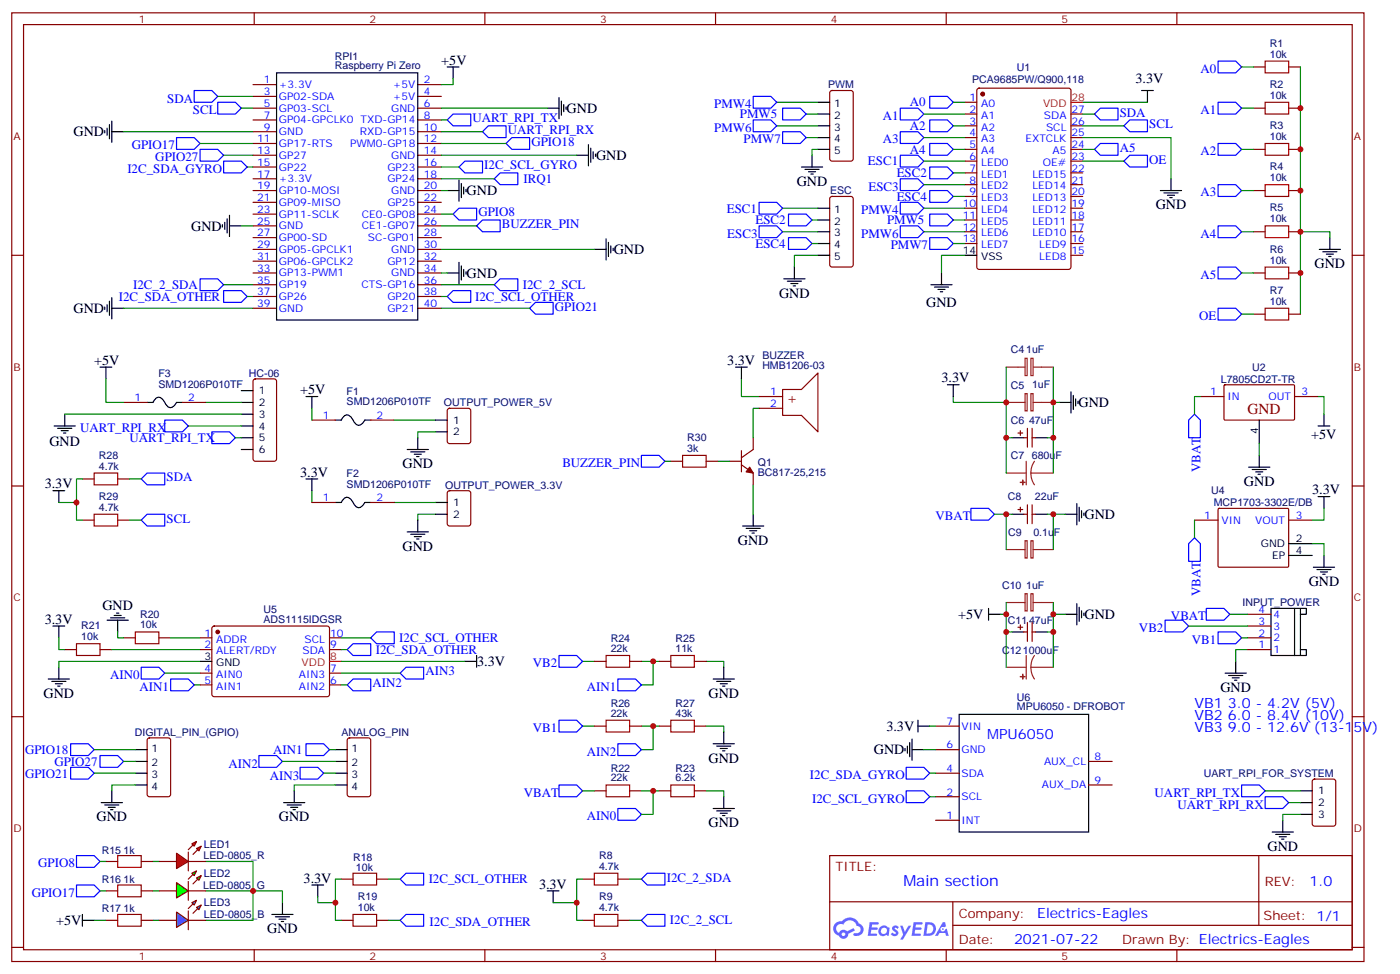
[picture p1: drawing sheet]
<svg xmlns="http://www.w3.org/2000/svg" width="420mm" height="292mm" viewBox="0 0 420 292" stroke-linecap="round" stroke-linejoin="round" font-family="sans-serif">
<g fill="none" stroke="#870000" stroke-width=".35">
<path d="M3.5 3.8h405.4v284.4h-405.4zM7.1 7.4h398.2v277.3h-398.2zM76.2 3.8v3.6M145.3 3.8v3.6M214.5 3.8v3.6M283.6 3.8v3.6M352.8 3.8v3.6M3.5 76.5h3.6M405.3 76.5h3.6M3.5 145.7h3.6M405.3 145.7h3.6M3.5 214.8h3.6"/>
<path d="M405.3 214.8h3.6M248.7 256.4h156.6v28.3h-156.6zM377.3 256.5v20.8M248.7 270.3h156.5M285.6 277.3h119.6M285.6 270.3v14.1M3.5 284h3.6M76.2 284.7v3.5M145.3 284.7v3.5M214.5 284.7v3.5M283.6 284.7v3.5M352.8 284.7v3.5"/>
<path d="M405.3 284h3.6"/>
</g>
<g fill="#5487ff">
<path d="M267.7 277.6a1.22 1.22 0 0 1 1.7 .3l-.4 .6a.47 .47 0 0 0-.3-.5 .47 .47 0 0 0-.5 .2l.1 .3a1.14 1.14 0 0 1 .8 1.7 1.14 1.14 0 0 1-1.9 0l-.2-.2 .5-.5 .7 .4a.29 .29 0 0 0 .3-.3 .29 .29 0 0 0-.2-.3 1.04 1.04 0 0 1-.6-1.7z"/>
<path d="M260.7 276.4h2.4l.3 .1-.2 .5-1.8 .1-.1 .9h1.5l.3 .3-.3 .4h-1.6l-.2 1.1h1.7l.2 .4-.2 .3h-2.6z"/>
<path d="M273.8 276.4h2.4l.3 .1-.1 .5-1.8 .1-.2 .9h1.6l.3 .3-.4 .4h-1.6l-.1 1.1h1.7l.2 .4-.2 .3h-2.6z"/>
<path d="M282.6 276.4h.7l.3 1.2-.6 .3a.69 .69 0 0 0-1 .3 .69 .69 0 0 0 .4 1 .69 .69 0 0 0 .9-.6l.5-.3 .6 2.2h-.8l-.2-.9h-1.8l-.5 .9h-.8z"/>
<path d="M269.8 277.4h.8l.6 1.9 1.1-1.9h.9l-2.6 4.2h-.8l.9-1.5z"/>
<path d="M277.4 276.4l-.6 4.1h1.3a2.11 2.11 0 0 0 2.5-2.1 2.11 2.11 0 0 0-2.5-2zM278.1 277.1a1.43 1.43 0 0 1 1.6 1.6 1.43 1.43 0 0 1-2 1.1z"/>
<path d="M263.7 278a1.54 1.54 0 0 0-.1 2.1 1.54 1.54 0 0 0 2.2 .2l.6 .2 .3-2.3-.2-.2-.4-.1a1.49 1.49 0 0 0-2.4 .1zM264 279a.94 .94 0 0 1 1.8 0 .94 .94 0 0 1-1.8 0z"/>
<path d="M250.4 276.7a2.18 2.18 0 0 0 1.1 3.8 1.44 1.44 0 0 0 1.6 .9 1.44 1.44 0 0 0 1.2-1.5l2-1-.5-.7-1.9 .9a1.47 1.47 0 0 0-2.4 .5 1.39 1.39 0 0 1-.7-2 1.39 1.39 0 0 1 2-.5 2.12 2.12 0 0 1 2.2-1.3 2.12 2.12 0 0 1 1.9 1.7 1.14 1.14 0 0 1 1.1 1.4 1.14 1.14 0 0 1-1.7 .8 .43 .43 0 0 0-.5 .3 .43 .43 0 0 0 .4 .5 1.98 1.98 0 0 0 2.5-1.2 1.98 1.98 0 0 0-1.2-2.5 3.1 3.1 0 0 0-5.3-.7l-.9 .1zM252.3 280a.55 .55 0 0 1 1.1 0 .55 .55 0 0 1-1.1 0z"/>
<circle cx="282.6" cy="278.5" r=".26"/>
</g>
<g fill="none" stroke="#000" stroke-width=".35">
<path d="M134.1 20.1h3.5M135.8 20.1v3.5M164 32.4h3.6M167.6 29.2v6.4M168.3 30.3v4.2M169 31.4v2.1M169.7 32.1v.7M245.2 30.7h3.5M245.2 34.2h3.5M245.2 37.7h3.5M342.2 27.1h3.5M344 27.1v3.6"/>
<path d="M240.2 50.1h6.4M241.3 50.8h4.2M242.4 51.5h2.1M243.1 52.2h.7M243.4 46.5v3.6M245.2 41.2h3.5M245.2 44.8h3.5M347.8 57.1h6.4M348.9 57.8h4.2M350 58.5h2.1M350.7 59.2h.7M351 53.6v3.5"/>
<path d="M245.2 76.5h3.5M245.2 62.4h3.5M245.2 65.9h3.5M245.2 69.5h3.5M245.2 73h3.5M289.3 76.5h3.5M395.5 74.8h6.3M396.5 75.5h4.3M397.6 76.2h2.1M398.3 76.9h.7M398.6 71.2v3.6M234.9 83.6h6.4"/>
<path d="M236 84.3h4.2M237.1 85h2.1M237.8 85.7h.7M238.1 80v3.6M279 85.3h6.4M280.1 86h4.2M281.2 86.7h2.1M281.9 87.5h.7M282.2 81.8v3.5M377.5 125.9v7.1M377.5 136.5v3.5M395.1 127.7h3.5"/>
<path d="M396.9 124.1v3.6M374.3 140h6.3M375.4 140.7h4.2M376.4 141.4h2.1M377.1 142.1h.7M389.8 237h3.5M381.4 249.4h6.3M382.4 250.1h4.2M383.5 250.8h2.1M384.2 251.5h.7M384.5 245.9v3.5M389.8 244.1h3.5"/>
<path d="M389.8 240.6h3.5M164 267h3.6M165.8 267v3.5"/>
</g>
<circle cx="294.6" cy="28.2" r=".53" fill="#870000" stroke="#870000" stroke-width=".35"/>
<g fill="none" stroke="#870000" stroke-width=".35">
<path d="M248.9 27.3l.5-.2h5.7l.6 .5 .1 20-.5 .6-5.9 .1-.6-.5-.1-20zM289.3 30.7h3.5M289.3 34.2h3.5M289.3 37.7h3.5M293 26.6l.5-.2h26.8l.7 .5v53.1l-.4 .7-27.1 .1-.6-.5-.1-53.2zM321 34.2h3.6M321 37.7h3.6M375.7 20.1h3.5M375.7 32.4h3.5M386.3 20.1h3.5M386.3 32.4h3.5M248.9 59.1l.5-.2h5.7l.6 .4 .1 20-.5 .7h-5.9l-.6-.4-.1-20z"/>
<path d="M289.3 41.2h3.5M289.3 44.8h3.5M289.3 48.3h3.5M289.3 51.8h3.5M289.3 55.4h3.5M289.3 58.9h3.5M321 41.2h3.6M321 44.8h3.6M321 48.3h3.6M321 51.8h3.6M321 55.4h3.6M321 58.9h3.6"/>
<path d="M375.7 44.8h3.5M375.7 57.1h3.5M386.3 44.8h3.5M386.3 57.1h3.5M289.3 62.4h3.5M289.3 65.9h3.5M289.3 69.5h3.5M289.3 73h3.5M321 62.4h3.6M321 65.9h3.6M321 69.5h3.6M321 73h3.6"/>
<path d="M321 76.5h3.6M375.7 69.5h3.5M386.3 69.5h3.5M375.7 81.8h3.5M375.7 94.2h3.5M386.3 81.8h3.5M386.3 94.2h3.5M359.8 118.9h7.1M366.9 115.5l.3-.2 20.7 .1 .2 .3-.1 10-.3 .2h-20.6l-.2-.3zM388.1 118.9h7M393.6 233.7l.5-.2h5.6l.6 .4 .1 13-.5 .7h-5.8l-.7-.4-.1-13zM174.6 263.5h3.6"/>
<path d="M174.6 275.8h3.6M185.2 263.5h3.5M185.2 275.8h3.5"/>
</g>
<path d="M321 30.7h3.6" fill="none" stroke="#f00" stroke-width=".35"/>
<g fill="none" stroke="#008700" stroke-width=".35">
<path d="M232.8 30.7h12.4M232.8 37.7h12.4M241.7 34.2h3.5M276.9 34.2h12.4M285.8 30.7h3.5M285.8 37.7h3.5M324.6 30.7h19.4M324.6 34.2h3.5M324.6 37.7h12.3M372.2 32.4h3.5M372.2 20.1h3.5M389.8 20.1v49.4"/>
<path d="M241.7 41.2h3.5M245.2 44.8h-1.8v1.7M276.9 48.3h12.4M276.9 55.4h12.4M276.9 41.2h12.4M285.8 51.8h3.5M285.8 58.9h3.5M285.8 44.8h3.5M324.6 41.2h26.4v12.4M324.6 48.3h12.3M324.6 44.8h3.5M372.2 57.1h3.5"/>
<path d="M372.2 44.8h3.5M234.6 62.4h10.6M234.6 69.5h10.6M243.4 65.9h1.8M243.4 73h1.8M245.2 76.5h-7.1v3.5M276.9 62.4h12.4M276.9 69.5h12.4M285.8 65.9h3.5M285.8 73h3.5M289.3 76.5h-7.1v5.3M372.2 69.5h3.5"/>
<path d="M389.8 69.5v24.7M389.8 69.5h8.8v1.7M372.2 81.8h3.5M372.2 94.2h3.5M395.1 118.9h1.8v5.2M377.5 133v3.5M379.2 237h10.6M386.3 240.6h3.5M389.8 244.1h-5.3v1.8M165.8 270.5h7.1M174.6 263.5h-1.7v12.3h1.7M188.7 275.8h3.6"/>
<path d="M188.7 263.5h3.6"/>
</g>
<g fill="none" stroke="#00f" stroke-width=".35">
<path d="M365.1 18.3h5.3l1.8 1.8-1.8 1.7h-5.3zM58.2 27.1h5.3l1.8 1.8-1.8 1.8h-5.3zM65.3 30.7h5.3l1.7 1.7-1.7 1.8h-5.3zM134.1 35.9l1.7-1.7h5.3v3.5h-5.3zM144.6 39.5l1.8-1.8h5.3v3.5h-5.3zM225.8 35.9h5.3l1.7 1.8-1.7 1.8h-5.3zM225.8 28.9h5.3l1.7 1.8-1.7 1.7h-5.3zM234.6 39.5h5.3l1.8 1.7-1.8 1.8h-5.3zM234.6 32.4h5.3l1.8 1.8-1.8 1.7h-5.3zM269.9 39.5h5.3l1.7 1.7-1.7 1.8h-5.3zM269.9 32.4h5.3l1.7 1.8-1.7 1.7h-5.3zM278.7 35.9h5.3l1.8 1.8-1.8 1.8h-5.3z"/>
<path d="M278.7 28.9h5.3l1.8 1.8-1.8 1.7h-5.3zM329.8 32.4h5.3v3.5h-5.3l-1.7-1.7zM336.9 37.7l1.8-1.8h5.3v3.6h-5.3zM365.1 30.7h5.3l1.8 1.7-1.8 1.8h-5.3zM148.2 53.6l1.7-1.8h5.3v3.6h-5.3zM269.9 46.5h5.3l1.7 1.8-1.7 1.8h-5.3zM269.9 53.6h5.3l1.7 1.8-1.7 1.7h-5.3zM278.7 50.1h5.3l1.8 1.7-1.8 1.8h-5.3zM278.7 57.1h5.3l1.8 1.8-1.8 1.7h-5.3zM278.7 43h5.3l1.8 1.8-1.8 1.7h-5.3zM328.1 44.8l1.7-1.8h5.3v3.5h-5.3zM338.7 46.5h5.3v3.6h-5.3l-1.8-1.8z"/>
<path d="M365.1 43h5.3l1.8 1.8-1.8 1.7h-5.3zM365.1 55.4h5.3l1.8 1.7-1.8 1.8h-5.3zM227.5 60.6h5.3l1.8 1.8-1.8 1.8h-5.3zM227.5 67.7h5.3l1.8 1.8-1.8 1.7h-5.3zM236.4 64.2h5.3l1.7 1.7-1.7 1.8h-5.3zM236.4 71.2h5.3l1.7 1.8-1.7 1.8h-5.3zM269.9 60.6h5.3l1.7 1.8-1.7 1.8h-5.3zM269.9 67.7h5.3l1.7 1.8-1.7 1.7h-5.3zM278.7 64.2h5.3l1.8 1.7-1.8 1.8h-5.3zM278.7 71.2h5.3l1.8 1.8-1.8 1.8h-5.3zM365.1 67.7h5.3l1.8 1.8-1.8 1.7h-5.3zM60 83.6h5.3l1.7 1.7-1.7 1.8h-5.3z"/>
<path d="M149.9 83.6h5.3v3.5h-5.3l-1.7-1.8zM365.1 80h5.3l1.8 1.8-1.8 1.8h-5.3zM365.1 92.4h5.3l1.8 1.8-1.8 1.7h-5.3zM372.2 235.3h5.3l1.7 1.7-1.7 1.8h-5.3zM379.2 238.8h5.3l1.8 1.8-1.8 1.7h-5.3zM192.3 275.8l1.7-1.7h5.3v3.5h-5.3zM192.3 263.5l1.7-1.8h5.3v3.6h-5.3z"/>
</g>
<path d="M379.2 18.3h7.1v3.5h-7.1zM379.2 30.7h7.1v3.5h-7.1zM379.2 43h7.1v3.5h-7.1zM379.2 55.4h7.1v3.5h-7.1zM379.2 67.7h7.1v3.5h-7.1zM379.2 80h7.1v3.6h-7.1zM379.2 92.4h7.1v3.5h-7.1zM178.2 261.7h7v3.6h-7zM178.2 274.1h7v3.5h-7z" fill="none" stroke="#a10000" stroke-width=".35"/>
<g fill="#f00" stroke="#870000" stroke-width=".35">
<path d="M52.9 255.7l3.5 2.5-3.5 2.1z"/>
<path d="M56.4 255.4v5.6z"/>
</g>
<g fill="#870000" stroke="#870000" stroke-width=".35">
<path d="M56.4 254.7l1.5-1.4z"/>
<path d="M57.9 256.1l1.4-1.4z"/>
</g>
<g fill="#f00" stroke="#870000" stroke-width=".35">
<path d="M57.5 252.9l1.4-.7-.7 1.4z"/>
<path d="M58.9 254.3l1.4-.7-.7 1.4z"/>
</g>
<path d="M47.6 258.2h5.3M56.4 258.2h5.3M47.6 267h5.3M56.4 267h5.3" fill="none" stroke="#870000" stroke-width=".35"/>
<g fill="#0f0" stroke="#870000" stroke-width=".35">
<path d="M58.9 263.1l1.4-.7-.7 1.4z"/>
<path d="M57.5 261.7l1.4-.7-.7 1.4z"/>
</g>
<g fill="#870000" stroke="#870000" stroke-width=".35">
<path d="M57.9 264.9l1.4-1.4z"/>
<path d="M56.4 263.5l1.5-1.4z"/>
</g>
<path d="M56.4 264.2v5.6z" fill="#f00" stroke="#870000" stroke-width=".35"/>
<path d="M52.9 264.5l3.5 2.5-3.5 2.1z" fill="#0f0" stroke="#870000" stroke-width=".35"/>
<path d="M52.9 273.4l3.5 2.4-3.5 2.2z" fill="#09f" stroke="#870000" stroke-width=".35"/>
<path d="M56.4 273v5.7z" fill="#f00" stroke="#870000" stroke-width=".35"/>
<g fill="#870000" stroke="#870000" stroke-width=".35">
<path d="M56.4 272.3l1.5-1.4z"/>
<path d="M57.9 273.7l1.4-1.4z"/>
</g>
<g fill="#09f" stroke="#870000" stroke-width=".35">
<path d="M57.5 270.5l1.4-.7-.7 1.5z"/>
<path d="M58.9 272l1.4-.7-.7 1.4z"/>
</g>
<g fill="none" stroke="#870000" stroke-width=".35">
<path d="M75.8 25.4h7.1M75.8 28.9h7.1M75.8 32.4h7.1M75.8 35.9h7.1M75.8 39.5h7.1M125.2 25.4h7.1M125.2 28.9h7.1M125.2 32.4h7.1M125.2 35.9h7.1M125.2 39.5h7.1M75.8 43h7.1M75.8 46.5h7.1"/>
<path d="M75.8 50.1h7.1M75.8 53.6h7.1M75.8 57.1h7.1M125.2 43h7.1M125.2 46.5h7.1M125.2 50.1h7.1M125.2 53.6h7.1M125.2 57.1h7.1M75.8 60.6h7.1M75.8 64.2h7.1M75.8 67.7h7.1M75.8 71.2h7.1"/>
<path d="M75.8 74.8h7.1M75.8 78.3h7.1M125.2 60.6h7.1M125.2 64.2h7.1M125.2 67.7h7.1M125.2 71.2h7.1M125.2 74.8h7.1M125.2 78.3h7.1M75.8 81.8h7.1M75.8 85.3h7.1M75.8 88.9h7.1M75.8 92.4h7.1"/>
<path d="M125.2 81.8h7.1M125.2 85.3h7.1M125.2 88.9h7.1M125.2 92.4h7.1M76.1 113.8l.5-.2h5.6l.6 .4 .1 23.5-.5 .7-5.8 .1-.7-.5-.1-23.5zM227.5 118.9h7.1M234.6 116.7h5.6l5-4.9v17.6l-5-4.9h-5.6zM37 120.6h7.1M54.7 120.6h7M93.5 125.9h7M111.1 125.9h7.1M134.3 122.6l.5-.2h5.6l.7 .4v9.5l-.5 .6-5.8 .1-.7-.5v-9.4z"/>
<path d="M201.1 138.3h3.5M211.7 138.3h3.5M218.7 138.3h3.5M222.2 139.3l3.6 2.5v3.5M222.2 135.1v6.3M225.8 131.2v3.5l-3.6 2.5M227.5 122.4h7.1M305.2 129.8h1.4M305.9 129.1v1.4M306.9 131.2h1.1M308 128.4v5.6M309.4 128.4v5.6"/>
<path d="M309.4 131.2h1M24.7 155.9h3.5M24.7 143.5h3.5M35.3 155.9h3.5M35.3 143.5h3.5M93.5 150.6h7M111.1 150.6h7.1M134.3 147.3l.5-.2h5.6l.7 .4v9.5l-.5 .6-5.8 .1-.7-.5v-9.4zM305.2 152.7h1.4M305.9 152v1.4M306.9 154.1h1.1M308 151.3v5.7"/>
<path d="M309.4 151.3v5.7M309.4 154.1h1M358.1 155.9h7M365.2 152.5l.3-.1h20.6l.2 .3-.1 17.1-.3 .2-20.6-.1-.2-.2zM386.3 155.9h7M19.4 194.7h3.5M30 194.7h3.5M37 191.2h3.6M47.6 191.2h3.6M60 194.7h3.5M60 191.2h3.5M63.7 187.8l.5-.2 34.1 .1 .5 .6-.1 20.1-.6 .4-34.2-.1-.4-.6v-19.8z"/>
<path d="M98.8 194.7h3.5M98.8 191.2h3.5M178.2 198.2h3.5M188.7 198.2h3.6M197.6 198.2h3.5M208.1 198.2h3.6M305.2 188h1.4M305.9 187.3v1.4M306.9 189.4h1.1M308 186.6v5.6M309.4 186.6v5.6M309.4 189.4h1"/>
<path d="M373.9 194.7h7.1M373.9 191.2h7.1M373.9 187.6h7.1M373.9 184.1h7.1M60 201.8h3.5M60 205.3h3.5M98.8 201.8h3.5M98.8 205.3h3.5M178.2 217.6h3.5M188.7 217.6h3.6M197.6 217.6h3.5M208.1 217.6h3.6"/>
<path d="M280.5 217.6h7M44.3 221.4l.5-.2h5.6l.7 .4 .1 16.5-.5 .6-5.9 .1-.6-.5-.1-16.4zM104.3 221.4l.5-.2h5.6l.7 .4v16.5l-.4 .6-5.9 .1-.7-.5v-16.4zM178.2 237h3.5M188.7 237h3.6M197.6 237h3.5M208.1 237h3.6M280.5 224.7h7M280.5 231.7h7M280.5 238.8h7M326.3 228.2h7.1M326.3 235.3h7.1"/>
<path d="M31.7 258.2h3.6M42.3 258.2h3.6M280.5 245.9h7M31.7 275.8h3.6M31.7 267h3.6M42.3 275.8h3.6M42.3 267h3.6M47.6 275.8h5.3M56.4 275.8h5.3M102.3 275.8h3.5M102.3 263.5h3.5M112.9 275.8h3.5"/>
<path d="M112.9 263.5h3.5"/>
</g>
<g fill="none" stroke="#008700" stroke-width=".35">
<path d="M37 39.5h38.8M65.3 28.9h10.5M72.3 32.4h3.5M132.3 32.4h31.7M132.3 35.9h1.8M132.3 39.5h12.3M135.8 23.6v1.8h-3.5M60 43h15.8M67 46.5h8.8M74.1 50.1h1.7M132.3 46.5h40.6M132.3 57.1h1.8"/>
<path d="M132.3 53.6h15.9M132.3 43h19.4M132.3 50.1h5.3M72.3 67.7h3.5M132.3 64.2h3.5M132.3 67.7h10.6M132.3 74.8h45.9M37 92.4h38.8M67 85.3h8.8M74.1 88.9h1.7M132.3 81.8h1.8M132.3 92.4h26.4"/>
<path d="M132.3 88.9h1.8M132.3 85.3h15.9M31.7 113.6v7h5.3M222.2 113.6v5.3h5.3M285.8 118.9v1.7h15.8M301.6 110v21.2h1.8M315.7 110v10.6M359.8 118.9h-1.7v5.2M19.4 124.1h52.9M56.4 127.7h15.9M61.7 120.6h10.6M70.6 131.2h1.7"/>
<path d="M93.5 122.4v3.5M118.2 125.9h12.3M130.5 129.4h-5.3v1.8M199.3 138.3h1.8M215.2 138.3h3.5M227.5 122.4h-1.7v8.8M301.6 131.2v10.6M315.7 120.6v10.6h-1.7M315.7 120.6h1.8M315.7 131.2v10.6M17.6 150.6h5.3M24.7 143.5h-1.8v12.4h1.8"/>
<path d="M38.8 143.5h3.5M38.8 155.9h3.5M93.5 147.1v3.5M118.2 150.6h12.3M130.5 154.1h-5.3v1.8M225.8 145.3v8.8M298.1 154.1h5.3M301.6 154.1v10.6M314 154.1h5.3M315.7 154.1v10.6M358.1 155.9v5.3M396.9 152.4v3.5h-3.6"/>
<path d="M393.3 162.9h3.6v3.6M17.6 191.2v3.5h1.8M33.5 194.7h26.5M35.3 189.4v1.8h1.7M51.2 191.2h8.8M60 198.2h-42.4v1.8M102.3 191.2h8.8M102.3 194.7h1.8M102.3 198.2h37M174.6 198.2h3.6M192.3 198.2h5.3M195.8 198.2v7.1h-3.5"/>
<path d="M211.7 198.2h5.3v1.8M299.9 184.1h1.7M301.6 180.6v8.8h1.8M301.6 189.4v10.6M315.7 180.6v8.8h-1.7M315.7 184.1h3.6M315.7 189.4v10.6M356.3 187.6h17.6M368.7 184.1h5.2M372.2 191.2h1.7M373.9 194.7h-3.5v3.5M49.4 201.8h10.6"/>
<path d="M58.2 205.3h1.8M102.3 201.8h17.6M102.3 205.3h1.8M174.6 217.6h3.6M192.3 217.6h5.3M195.8 217.6v7.1h-3.5M211.7 217.6h5.3v1.8M278.7 217.6h1.8M28.2 224.7h12.4M28.2 231.7h12.4M37 228.2h3.6M40.6 235.3h-7.1v1.7"/>
<path d="M84.7 228.2h15.8M97 231.7h3.5M98.8 224.7h1.7M100.5 235.3h-12.3v1.7M174.6 237h3.6M192.3 237h5.3M195.8 237v7.1h-3.5M211.7 237h5.3v1.8M276.9 224.7h3.6M278.7 231.7h1.8M278.7 238.8h1.8M30 258.2h1.7"/>
<path d="M45.9 258.2h1.7M61.7 258.2h14.1v8.8h-14.1M28.2 275.8h3.5M30 267h1.7M45.9 275.8h1.7M45.9 267h1.7M84.7 270.5v-3.5h-8.9v8.8h-14.1M95.2 268.8v1.7h5.3M102.3 263.5h-1.8v12.3h1.8M116.4 275.8h3.5M116.4 263.5h3.5"/>
</g>
<g fill="none" stroke="#000" stroke-width=".35">
<path d="M31.4 39.1v.7M32.1 38.4v2.1M32.8 37.4v4.2M33.5 36.3v6.4M33.5 39.5h3.5M82.9 21.8h42.3v74.1h-42.3zM134.1 57.1h3.5M137.6 53.9v6.4M138.3 55v4.2M139 56.1v2.1M139.7 56.8v.7M172.9 46.5h3.5"/>
<path d="M176.4 43.4v6.3M177.1 44.4v4.2M177.8 45.5v2.1M178.5 46.2v.7M66.7 67.3v.8M67.4 66.6v2.2M68.1 65.6v4.2M68.8 67.7h3.5M68.8 64.5v6.4M137.6 78.6v6.4M138.3 79.7v4.2M178.2 74.8h3.5"/>
<path d="M181.7 71.6v6.3M182.4 72.6v4.3M183.1 73.7v2.1M183.8 74.4v.7M31.4 92v.7M32.1 91.3v2.2M32.8 90.3v4.2M33.5 89.2v6.4M33.5 92.4h3.5M134.1 81.8h3.5M139 80.8v2.1M139.7 81.5v.7"/>
<path d="M30 110h3.5M31.7 110v3.6M72.3 117.1h3.5M91.7 118.9h3.5M93.5 118.9v3.5M220.5 110h3.5M222.2 110v3.6M284 115.3h3.5M285.8 115.3v3.6M321 117.4v6.4M321.7 118.5v4.2M322.4 119.6v2.1"/>
<path d="M16.2 127.7h6.4M17.3 128.4h4.2M18.3 129.1h2.2M19 129.8h.8M19.4 124.1v3.6M44.1 120.6h1.8l.5-.9a1.66 1.66 0 0 1 1.7-.5 1.66 1.66 0 0 1 1.2 1.3 2.13 2.13 0 0 0 2.3 1.6l1.3-1.5h1.8M72.3 120.6h3.5M72.3 124.1h3.5M72.3 127.7h3.5M72.3 131.2h3.5M72.3 134.7h3.5M100.5 125.9h1.8l.6-.9a1.66 1.66 0 0 1 1.7-.5 1.66 1.66 0 0 1 1.2 1.3 2.13 2.13 0 0 0 2.2 1.6l1.4-1.5h1.7"/>
<path d="M122.1 134.7h6.3M123.1 135.4h4.3M124.2 136.1h2.1M124.9 136.8h.7M125.2 131.2v3.5M130.5 125.9h3.6M130.5 129.4h3.6M303.4 131.2h3.5M310.4 131.2h3.6M317.5 120.6h3.5M323.1 120.3v.7M15.9 147.1h3.5"/>
<path d="M17.6 147.1v3.5M91.7 143.5h3.5M93.5 143.5v3.6M100.5 150.6h1.8l.6-.9a1.66 1.66 0 0 1 1.7-.5 1.66 1.66 0 0 1 1.2 1.3 2.13 2.13 0 0 0 2.2 1.6l1.4-1.5h1.7M122.1 159.4h6.3M125.2 155.9v3.5M130.5 150.6h3.6M130.5 154.1h3.6M222.6 157.7h6.4M223.7 158.4h4.2M224.7 159.1h2.1M225.4 159.8h.7"/>
<path d="M225.8 154.1v3.6M303.4 154.1h3.5M310.4 154.1h3.6M319.3 154.1h3.5M322.8 151v6.3M323.5 152v4.2M324.2 153.1v2.1M324.9 153.8v.7M395.1 148.8h3.5M396.9 148.8v3.6M123.1 160.1h4.3M124.2 160.8h2.1"/>
<path d="M124.9 161.5h.7M386.3 162.9h7M386.3 166.5h7M393.7 170h6.3M394.8 170.7h4.2M395.8 171.4h2.1M396.5 172.1h.7M396.9 166.5v3.5M15.9 187.6h3.5M17.6 187.6v3.6M17.6 200v3.5M32.1 185.9h6.4"/>
<path d="M33.2 185.2h4.2M34.2 184.5h2.1M34.9 183.8h.7M35.3 185.9v3.5M60 198.2h3.5M139.3 198.2h3.6M142.9 196.5v3.5M217 200v3.5M296.3 184.1h3.6M296.3 182.4v3.5M303.4 189.4h3.5M310.4 189.4h3.6"/>
<path d="M319.3 184.1h3.5M322.8 180.9v6.4M323.5 182v4.2M324.2 183.1v2.1M324.9 183.8v.7M370.4 198.2v3.6M381 182.4h7.1v14.1h-7.1zM388.1 182.4h1.7v14.1h-1.7M389.8 182.4h1.8v1.7h-1.8M389.8 194.7h1.8v1.8h-1.8M14.5 203.5h6.3M15.5 204.2h4.3"/>
<path d="M16.6 204.9h2.1M17.3 205.6h.7M213.8 203.5h6.3M214.8 204.2h4.3M215.9 204.9h2.1M216.6 205.6h.7M217 219.4v3.5M275.2 217.6h3.5M275.2 215.9v3.5M287.5 214.1h38.8v35.3h-38.8zM367.2 201.8h6.4M368.3 202.5h4.2"/>
<path d="M369.4 203.2h2.1M370.1 203.9h.7M33.5 237v3.6M40.6 224.7h3.5M40.6 228.2h3.5M40.6 231.7h3.5M40.6 235.3h3.5M88.2 237v3.6M100.5 224.7h3.6M100.5 228.2h3.6M100.5 231.7h3.6M100.5 235.3h3.6"/>
<path d="M213.8 222.9h6.3M214.8 223.6h4.3M215.9 224.3h2.1M216.6 225h.7M217 238.8v3.5M271.3 224.3v.7M272 223.6v2.1M272.7 222.6v4.2M273.4 224.7h3.5M273.4 221.5v6.4M30.3 240.6h6.4M31.4 241.3h4.2"/>
<path d="M32.5 242h2.1M33.2 242.7h.7M85 240.6h6.4M86.1 241.3h4.2M87.1 242h2.2M87.8 242.7h.7M213.8 242.3h6.3M214.8 243h4.3M215.9 243.7h2.1M216.6 244.4h.7M24.7 275.8h3.5M24.7 274.1v3.5"/>
<path d="M81.5 274.1h6.3M82.5 274.8h4.3M83.6 275.5h2.1M84.3 276.2h.7M84.7 270.5v3.6M93.5 265.3h3.5M95.2 265.3v3.5"/>
</g>
<g fill="none" stroke="#00f" stroke-width=".35">
<path d="M52.9 41.2h5.3l1.8 1.8-1.8 1.8h-5.3zM60 44.8h5.3l1.7 1.7-1.7 1.8h-5.3zM67 48.3h5.3l1.8 1.8-1.8 1.7h-5.3zM137.6 50.1l1.7-1.8h5.3v3.5h-5.3zM151.7 43l1.8-1.8h5.2v3.6h-5.2zM135.8 64.2l1.8-1.8h5.3v3.5h-5.3zM142.9 67.7l1.7-1.8h5.3v3.6h-5.3zM67 87.1h5.3l1.8 1.8-1.8 1.7h-5.3zM134.1 88.9l1.7-1.8h5.3v3.5h-5.3zM158.7 92.4l1.8-1.8h5.3v3.6h-5.3zM49.4 125.9h5.3l1.7 1.8-1.7 1.7h-5.3zM63.5 129.4h5.3l1.8 1.8-1.8 1.8h-5.3z"/>
<path d="M192.3 136.5h5.3l1.7 1.8-1.7 1.7h-5.3zM358.1 124.1l1.7 1.8v5.3h-3.5v-5.3zM42.3 155.9l1.8-1.8h5.3v3.6h-5.3zM42.3 143.5l1.8-1.7h5.3v3.5h-5.3zM291 152.4h5.3l1.8 1.7-1.8 1.8h-5.3zM358.1 161.2l1.7 1.7v5.3h-3.5v-5.3zM42.3 200h5.3l1.8 1.8-1.8 1.7h-5.3zM105.8 192.9h5.3v3.6h-5.3l-1.7-1.8zM112.9 189.4h5.3v3.5h-5.3l-1.8-1.7zM167.6 196.5h5.3l1.7 1.7-1.7 1.8h-5.3zM349.2 185.9h5.3l1.8 1.7-1.8 1.8h-5.3zM361.6 182.4h5.3l1.8 1.7-1.8 1.8h-5.3z"/>
<path d="M365.1 189.4h5.3l1.8 1.8-1.8 1.7h-5.3zM51.2 203.5h5.2l1.8 1.8-1.8 1.7h-5.2zM104.1 205.3l1.7-1.8h5.3v3.5h-5.3zM119.9 201.8l1.8-1.8h5.3v3.5h-5.3zM167.6 215.9h5.3l1.7 1.7-1.7 1.8h-5.3zM185.2 203.5h5.3l1.8 1.8-1.8 1.7h-5.3zM21.2 230h5.3l1.7 1.7-1.7 1.8h-5.3zM21.2 222.9h5.3l1.7 1.8-1.7 1.7h-5.3zM30 226.4h5.3l1.7 1.8-1.7 1.8h-5.3zM77.6 226.4h5.3l1.8 1.8-1.8 1.8h-5.3zM90 230h5.2l1.8 1.7-1.8 1.8h-5.2zM91.7 222.9h5.3l1.8 1.8-1.8 1.7h-5.3z"/>
<path d="M167.6 235.3h5.3l1.7 1.7-1.7 1.8h-5.3zM185.2 222.9h5.3l1.8 1.8-1.8 1.7h-5.3zM271.6 230h5.3l1.8 1.7-1.8 1.8h-5.3zM271.6 237h5.3l1.8 1.8-1.8 1.8h-5.3zM22.9 256.4h5.3l1.8 1.8-1.8 1.8h-5.3zM185.2 242.3h5.3l1.8 1.8-1.8 1.8h-5.3zM22.9 265.3h5.3l1.8 1.7-1.8 1.8h-5.3zM119.9 263.5l1.8-1.8h5.3v3.6h-5.3zM119.9 275.8l1.8-1.7h5.3v3.5h-5.3z"/>
</g>
<g fill="none" stroke="#a10000" stroke-width=".35">
<path d="M204.6 136.5h7.1v3.5h-7.1zM28.2 141.8h7.1v3.5h-7.1zM28.2 154.1h7.1v3.6h-7.1zM22.9 192.9h7.1v3.6h-7.1zM40.6 189.4h7v3.5h-7zM181.7 196.5h7v3.5h-7zM201.1 196.5h7v3.5h-7zM181.7 215.9h7v3.5h-7zM201.1 215.9h7v3.5h-7zM181.7 235.3h7v3.5h-7zM201.1 235.3h7v3.5h-7zM35.3 256.4h7v3.6h-7z"/>
<path d="M35.3 265.3h7v3.5h-7zM35.3 274.1h7v3.5h-7zM105.8 261.7h7.1v3.6h-7.1zM105.8 274.1h7.1v3.5h-7.1z"/>
</g>
<g fill="#870000" stroke="#870000" stroke-width=".35">
<path d="M224.7 140l1.1 1.8-2.1-.4z"/>
<circle cx="65.3" cy="189.4" r=".53"/>
</g>
<path d="M98.8 198.2h3.5" fill="none" stroke="#f00" stroke-width=".35"/>
<g fill="none" stroke="#8c2424" stroke-width=".35">
<path d="M301.6 110h5.7M307.3 118h.6v5.2h-.6zM307.3 107.4h.6v5.2h-.6zM309 118h.7v5.2h-.7zM309 107.4h.7v5.2h-.7zM309.7 110h6M301.6 120.6h5.7M307.6 138.3v7M309.7 120.6h6M310.1 138.3l-.8 1.6-.3 1.9M301.6 141.8h6M309 141.8l.3 1.8 .8 1.7"/>
<path d="M309 141.8h6.7M301.6 164.7h5.7M307.3 162.1h.6v5.2h-.6zM307.3 177.9h.6v5.2h-.6zM309 162.1h.7v5.2h-.7zM309 177.9h.7v5.2h-.7zM309.7 164.7h6M301.6 180.6h5.7M301.6 200h6M307.6 196.5v7M309 200l.3 1.8 .8 1.7M309 200h6.7"/>
<path d="M309.7 180.6h6M310.1 196.5l-.8 1.6-.3 1.9"/>
</g>
<g fill="#8c2424" stroke="#8c2424" stroke-width=".35">
<path d="M306.6 202.1v1.4z"/>
<path d="M305.9 202.8h1.4z"/>
<path d="M306.6 143.9v1.4z"/>
<path d="M305.9 144.6h1.4z"/>
</g>
<g fill="#c00">
<circle cx="389.8" cy="32.4" r=".88"/>
<circle cx="389.8" cy="44.8" r=".88"/>
<circle cx="389.8" cy="69.5" r=".88"/>
<circle cx="389.8" cy="57.1" r=".88"/>
<circle cx="389.8" cy="81.8" r=".88"/>
<circle cx="172.9" cy="270.5" r=".88"/>
<circle cx="75.8" cy="267" r=".88"/>
<circle cx="100.5" cy="270.5" r=".88"/>
<circle cx="195.8" cy="237" r=".88"/>
<circle cx="22.9" cy="150.6" r=".88"/>
<circle cx="195.8" cy="198.2" r=".88"/>
<circle cx="195.8" cy="217.6" r=".88"/>
<circle cx="315.7" cy="154.1" r=".88"/>
<circle cx="301.6" cy="154.1" r=".88"/>
<circle cx="315.7" cy="184.1" r=".88"/>
<circle cx="301.6" cy="184.1" r=".88"/>
<circle cx="315.7" cy="189.4" r=".88"/>
<circle cx="301.6" cy="189.4" r=".88"/>
<circle cx="301.6" cy="120.6" r=".88"/>
<circle cx="315.7" cy="120.6" r=".88"/>
<circle cx="315.7" cy="131.2" r=".88"/>
<circle cx="301.6" cy="131.2" r=".88"/>
</g>
<text font-size="4.6" fill="#800" x="373.9" y="124.1">GND</text>
<text font-size="4.6" fill="#00f" x="270.8" y="265.5">Main section</text>
<g font-size="4.2">
<text x="132.3" y="19.4">+5V</text>
<text x="340.4" y="25">3.3V</text>
<text x="169.9" y="33.9">GND</text>
<text x="22" y="40.9">GND</text>
<text x="178.7" y="48">GND</text>
<text x="139.9" y="58.6">GND</text>
<text x="238.8" y="55.7">GND</text>
<text x="346.4" y="62.8">GND</text>
<text x="57.3" y="69.1">GND</text>
<text x="184" y="76.2">GND</text>
<text x="139.9" y="83.2">GND</text>
<text x="394.1" y="80.4">GND</text>
<text x="233.5" y="89.2">GND</text>
<text x="22" y="93.8">GND</text>
<text x="277.6" y="92">GND</text>
<text x="28.2" y="109.3">+5V</text>
<text x="218" y="109.3">3.3V</text>
<text x="90" y="118.1">+5V</text>
<text x="282.2" y="114.6">3.3V</text>
<text x="323.3" y="122.1">GND</text>
<text x="393.1" y="131.6">+5V</text>
<text x="14.8" y="133.8">GND</text>
<text x="90" y="142.8">3.3V</text>
<text x="120.6" y="140.4">GND</text>
<text x="13.4" y="146.4">3.3V</text>
<text x="372.9" y="145.7">GND</text>
<text x="393.3" y="148.1">3.3V</text>
<text x="325.1" y="155.6">GND</text>
<text x="120.6" y="165.1">GND</text>
<text x="221.2" y="163.3">GND</text>
<text x="392.3" y="175.6">GND</text>
<text x="30.7" y="182.7">GND</text>
<text x="287.3" y="185.6">+5V</text>
<text x="325.1" y="185.6">GND</text>
<text x="13.4" y="186.9">3.3V</text>
<text x="143.1" y="199.7">3.3V</text>
<text x="13.1" y="209.2">GND</text>
<text x="212.4" y="209.2">GND</text>
<text x="365.8" y="207.4">GND</text>
<text x="265.7" y="219">3.3V</text>
<text x="261.9" y="226.1">GND</text>
<text x="212.4" y="228.6">GND</text>
<text x="28.9" y="246.2">GND</text>
<text x="83.6" y="246.2">GND</text>
<text x="212.4" y="248">GND</text>
<text x="379.9" y="255">GND</text>
<text x="91" y="264.5">3.3V</text>
<text x="161.6" y="266.3">3.3V</text>
<text x="16.9" y="277.3">+5V</text>
<text x="80.1" y="279.7">GND</text>
</g>
<text font-size="4.2" fill="#800" x="235.7" y="120.9">+</text>
<g font-size="4.2" fill="#00f">
<text x="358.1" y="215.9">VB2 6.0 - 8.4V (10V)</text>
<text x="358.1" y="212.3">VB1 3.0 - 4.2V (5V)</text>
<text x="295.9" y="221.4">MPU6050</text>
<text x="358.1" y="219.4">VB3 9.0 - 12.6V (13-15V)</text>
<text x="392.5" y="265.7">1.0</text>
<text x="310.9" y="275.3">Electrics-Eagles</text>
<text x="304" y="283.1">2021-07-22</text>
</g>
<g font-size="3.9" fill="#00f">
<text x="359.9" y="21.8">A0</text>
<text x="50.1" y="30.7">SDA</text>
<text x="57.8" y="34.3">SCL</text>
<text x="214.1" y="32.4">PMW4</text>
<text x="221.8" y="35.5">PMW5</text>
<text x="264.6" y="35.9">A1</text>
<text x="272.7" y="31.9">A0</text>
<text x="335.7" y="34.9">SDA</text>
<text x="359.9" y="34.2">A1</text>
<text x="141.6" y="36.7">UART_RPI_TX</text>
<text x="152.2" y="40.2">UART_RPI_RX</text>
<text x="214.1" y="39.5">PMW6</text>
<text x="272.7" y="39">A2</text>
<text x="344.5" y="38.5">SCL</text>
<text x="39.5" y="44.8">GPIO17</text>
<text x="159.3" y="43.7">GPIO18</text>
<text x="222.9" y="43">PMW7</text>
<text x="264.6" y="43">A3</text>
<text x="272.7" y="46">A4</text>
<text x="335.7" y="45.5">A5</text>
<text x="359.9" y="46.5">A2</text>
<text x="38.2" y="51.8">I2C_SDA_GYRO</text>
<text x="46.6" y="48.3">GPIO27</text>
<text x="145.2" y="50.8">I2C_SCL_GYRO</text>
<text x="260.2" y="49.6">ESC1</text>
<text x="268.8" y="53.1">ESC2</text>
<text x="344.5" y="49.1">OE</text>
<text x="156.9" y="54.8">IRQ1</text>
<text x="260.3" y="57.1">ESC3</text>
<text x="359.9" y="58.9">A3</text>
<text x="143.4" y="64.9">GPIO8</text>
<text x="217.9" y="63.7">ESC1</text>
<text x="258.2" y="64.2">PMW4</text>
<text x="268.8" y="60.1">ESC4</text>
<text x="150.5" y="68.4">BUZZER_PIN</text>
<text x="218" y="71.2">ESC3</text>
<text x="226.5" y="67.2">ESC2</text>
<text x="258.2" y="71.2">PMW6</text>
<text x="265.9" y="67.2">PMW5</text>
<text x="359.9" y="71.2">A4</text>
<text x="226.5" y="74.3">ESC4</text>
<text x="267" y="74.8">PMW7</text>
<text x="359.9" y="83.6">A5</text>
<text x="39.9" y="86.6">I2C_2_SDA</text>
<text x="156.7" y="86.6">I2C_2_SCL</text>
<text x="35.6" y="90.1">I2C_SDA_OTHER</text>
<text x="142.4" y="90.1">I2C_SCL_OTHER</text>
<text x="166.3" y="93.1">GPIO21</text>
<text x="359.4" y="95.9">OE</text>
<text x="24" y="129.5">UART_RPI_RX</text>
<text x="38.8" y="132.5">UART_RPI_TX</text>
<text x="168.6" y="140">BUZZER_PIN</text>
<text x="359.8" y="141.6" transform="rotate(-90 359.8 141.6)">VBAT</text>
<text x="49.9" y="144.3">SDA</text>
<text x="280.5" y="155.9">VBAT</text>
<text x="49.9" y="156.6">SCL</text>
<text x="359.8" y="178.6" transform="rotate(-90 359.8 178.6)">VBAT</text>
<text x="351" y="185.9">VBAT</text>
<text x="341.4" y="189.4">VB2</text>
<text x="112.6" y="195.9">I2C_SDA_OTHER</text>
<text x="119.7" y="192.4">I2C_SCL_OTHER</text>
<text x="357.3" y="192.9">VB1</text>
<text x="33" y="203.5">AIN0</text>
<text x="127.5" y="202.5">AIN3</text>
<text x="159.7" y="200">VB2</text>
<text x="41.8" y="207">AIN1</text>
<text x="111.7" y="206">AIN2</text>
<text x="175.9" y="207">AIN1</text>
<text x="159.7" y="219.4">VB1</text>
<text x="7.5" y="226">GPIO18</text>
<text x="81.9" y="226">AIN1</text>
<text x="175.9" y="226.4">AIN2</text>
<text x="7.5" y="233">GPIO21</text>
<text x="16.3" y="229.5">GPIO27</text>
<text x="68.5" y="230.1">AIN2</text>
<text x="80.9" y="233.7">AIN3</text>
<text x="242.8" y="233.5">I2C_SDA_GYRO</text>
<text x="157" y="238.8">VBAT</text>
<text x="346.1" y="238.8">UART_RPI_TX</text>
<text x="175.9" y="245.9">AIN0</text>
<text x="243.4" y="240.6">I2C_SCL_GYRO</text>
<text x="353" y="242.3">UART_RPI_RX</text>
<text x="11.5" y="260">GPIO8</text>
<text x="9.5" y="268.8">GPIO17</text>
<text x="128.5" y="264.7">I2C_SCL_OTHER</text>
<text x="199.8" y="264.2">I2C_2_SDA</text>
<text x="128.8" y="277.6">I2C_SDA_OTHER</text>
<text x="200.8" y="277.1">I2C_2_SCL</text>
</g>
<g font-size="3.9" fill="#800">
<text x="250.5" y="261">TITLE:</text>
<text x="379.1" y="265.7">REV:</text>
<text x="287.4" y="275.2">Company:</text>
<text x="378.7" y="275.8">Sheet: 1/1</text>
<text x="287.4" y="282.9">Date:</text>
<text x="336.4" y="283">Drawn By: Electrics-Eagles</text>
</g>
<g font-size="3.2" fill="#800">
<text x="41.6" y="6.8">1</text>
<text x="110.8" y="6.8">2</text>
<text x="179.9" y="6.8">3</text>
<text x="249.1" y="6.8">4</text>
<text x="318.2" y="6.8">5</text>
<text x="4.1" y="41.9">A</text>
<text x="405.9" y="41.9">A</text>
<text x="4.1" y="111.1">B</text>
<text x="405.9" y="111.1">B</text>
<text x="4.1" y="180.2">C</text>
<text x="405.9" y="180.2">C</text>
<text x="4.1" y="249.4">D</text>
<text x="405.9" y="249.4">D</text>
<text x="41.6" y="287.7">1</text>
<text x="110.8" y="287.7">2</text>
<text x="179.9" y="287.7">3</text>
<text x="249.1" y="287.7">4</text>
<text x="318.2" y="287.7">5</text>
</g>
<g font-size="3.2" fill="#000080">
<text x="100.4" y="17.8">RPI1</text>
<text x="380.7" y="17.3">10k</text>
<text x="380.7" y="14">R1</text>
<text x="100.4" y="20.8">Raspberry Pi Zero</text>
<text x="304.8" y="21.2">U1</text>
<text x="248.2" y="26.5">PWM</text>
<text x="291.4" y="24.7">PCA9685PW/Q900,118</text>
<text x="380.7" y="29.6">10k</text>
<text x="380.7" y="26.3">R2</text>
<text x="380.7" y="41.9">10k</text>
<text x="380.7" y="38.7">R3</text>
<text x="380.7" y="51">R4</text>
<text x="248.8" y="58.2">ESC</text>
<text x="380.7" y="54.3">10k</text>
<text x="380.7" y="63.3">R5</text>
<text x="380.7" y="66.6">10k</text>
<text x="380.7" y="75.7">R6</text>
<text x="380.7" y="79">10k</text>
<text x="380.7" y="88">R7</text>
<text x="380.7" y="91.3">10k</text>
<text x="228.5" y="107.5">BUZZER</text>
<text x="303.1" y="105.9">C41uF</text>
<text x="47.5" y="113">F3</text>
<text x="74.6" y="112.9">HC-06</text>
<text x="228.5" y="110.7">HMB1206-03</text>
<text x="375.4" y="111.2">U2</text>
<text x="47.5" y="116.2">SMD1206P010TF</text>
<text x="103.9" y="118.3">F1</text>
<text x="303.1" y="116.5">C5</text>
<text x="309.4" y="116.4">1uF</text>
<text x="366" y="114.7">L7805CD2T-TR</text>
<text x="103.9" y="121.5">SMD1206P010TF</text>
<text x="133.1" y="121.7">OUTPUT_POWER_5V</text>
<text x="303" y="127">C6</text>
<text x="308.5" y="127">47uF</text>
<text x="29.6" y="137.5">R28</text>
<text x="206" y="135.4">3k</text>
<text x="206" y="132.3">R30</text>
<text x="303" y="137.6">C7</text>
<text x="309.3" y="137.6">680uF</text>
<text x="29.6" y="140.7">4.7k</text>
<text x="103.9" y="143">F2</text>
<text x="227.2" y="142.7">BC817-25,215</text>
<text x="227.2" y="139.6">Q1</text>
<text x="29.6" y="149.9">R29</text>
<text x="103.9" y="146.2">SMD1206P010TF</text>
<text x="133.5" y="146.4">OUTPUT_POWER_3.3V</text>
<text x="302.1" y="150">C8</text>
<text x="310.2" y="150">22uF</text>
<text x="363" y="148.2">U4</text>
<text x="29.6" y="153.1">4.7k</text>
<text x="363.9" y="151.7">MCP1703-3302E/DB</text>
<text x="302.3" y="160.5">C9</text>
<text x="309.8" y="160.5">0.1uF</text>
<text x="300.4" y="176.5">C10</text>
<text x="307.6" y="176.5">1uF</text>
<text x="42" y="185.1">R20</text>
<text x="79" y="183.6">U5</text>
<text x="372.5" y="181.6">INPUT_POWER</text>
<text x="24.4" y="191.9">10k</text>
<text x="24.4" y="188.7">R21</text>
<text x="42" y="188.3">10k</text>
<text x="79" y="186.6">ADS1115IDGSR</text>
<text x="302.1" y="187.1">C11</text>
<text x="308.5" y="187.1">47uF</text>
<text x="183.1" y="195.4">22k</text>
<text x="183.1" y="192.5">R24</text>
<text x="202.5" y="195.4">11k</text>
<text x="202.5" y="192.5">R25</text>
<text x="300.4" y="195.9">C121000uF</text>
<text x="183.1" y="214.8">22k</text>
<text x="183.1" y="211.9">R26</text>
<text x="202.5" y="214.8">43k</text>
<text x="202.5" y="211.9">R27</text>
<text x="304.8" y="212.7">MPU6050 - DFROBOT</text>
<text x="304.8" y="210.2">U6</text>
<text x="40.4" y="220.5">DIGITAL_PIN_(GPIO)</text>
<text x="102.4" y="220.5">ANALOG_PIN</text>
<text x="183.1" y="231.3">R22</text>
<text x="202.5" y="231.3">R23</text>
<text x="360.8" y="232.9">UART_RPI_FOR_SYSTEM</text>
<text x="183.1" y="234.2">22k</text>
<text x="202.5" y="234.2">6.2k</text>
<text x="30.5" y="255.8">R15</text>
<text x="37" y="255.8">1k</text>
<text x="61" y="257.5">LED-0805_R</text>
<text x="61.1" y="254.1">LED1</text>
<text x="179.6" y="257.5">R8</text>
<text x="61.1" y="262.9">LED2</text>
<text x="105.8" y="258.2">R18</text>
<text x="106.7" y="261.1">10k</text>
<text x="179.6" y="260.7">4.7k</text>
<text x="30.5" y="264.7">R16</text>
<text x="37" y="264.7">1k</text>
<text x="60.9" y="266.3">LED-0805_G</text>
<text x="107.3" y="269.8">R19</text>
<text x="179.6" y="269.8">R9</text>
<text x="30.5" y="273.5">R17</text>
<text x="37" y="273.5">1k</text>
<text x="61.1" y="275.1">LED-0805_B</text>
<text x="61.1" y="271.7">LED3</text>
<text x="107.3" y="273">10k</text>
<text x="179.6" y="273">4.7k</text>
</g>
<g font-size="3.2" fill="#00f">
<text x="79.1" y="25">1</text>
<text x="79.1" y="28.5">3</text>
<text x="83.6" y="26.4">+3.3V</text>
<text x="83.6" y="30">GP02-SDA</text>
<text x="117.8" y="26.4">+5V</text>
<text x="117.8" y="30">+5V</text>
<text x="127" y="25">2</text>
<text x="127" y="28.5">4</text>
<text x="79.1" y="32.1">5</text>
<text x="79.1" y="35.6">7</text>
<text x="83.6" y="33.5">GP03-SCL</text>
<text x="117.2" y="33.5">GND</text>
<text x="127" y="32.1">6</text>
<text x="127" y="35.6">8</text>
<text x="290.6" y="30.3">1</text>
<text x="290.6" y="33.8">2</text>
<text x="294.1" y="32.1">A0</text>
<text x="294.1" y="35.6">A1</text>
<text x="312.9" y="35.6">SDA</text>
<text x="321.2" y="33.8">27</text>
<text x="79.1" y="39.1">9</text>
<text x="83.6" y="37">GP04-GPCLK0 TXD-GP14</text>
<text x="83.6" y="40.5">GND</text>
<text x="107.9" y="40.5">RXD-GP15</text>
<text x="127" y="39.1">10</text>
<text x="290.6" y="37.4">3</text>
<text x="290.6" y="40.9">4</text>
<text x="294.1" y="39.1">A2</text>
<text x="313.6" y="39.1">SCL</text>
<text x="321.2" y="40.9">25</text>
<text x="321.2" y="37.4">26</text>
<text x="77.1" y="42.7">11</text>
<text x="77.1" y="46.2">13</text>
<text x="83.6" y="44.1">GP17-RTS</text>
<text x="83.6" y="47.6">GP27</text>
<text x="104.9" y="44.1">PWM0-GP18</text>
<text x="117.2" y="47.6">GND</text>
<text x="127" y="42.7">12</text>
<text x="127" y="46.2">14</text>
<text x="290.6" y="44.4">5</text>
<text x="290.6" y="47.9">6</text>
<text x="294.1" y="42.7">A3</text>
<text x="294.1" y="46.2">A4</text>
<text x="307.4" y="42.7">EXTCLK</text>
<text x="315.5" y="46.2">A5</text>
<text x="321.2" y="47.9">23</text>
<text x="321.2" y="44.4">24</text>
<text x="77.1" y="49.7">15</text>
<text x="77.1" y="53.2">17</text>
<text x="83.6" y="51.1">GP22</text>
<text x="116.1" y="51.1">GP23</text>
<text x="127" y="49.7">16</text>
<text x="127" y="53.2">18</text>
<text x="290.6" y="51.5">7</text>
<text x="294.1" y="49.7">LED0</text>
<text x="294.1" y="53.2">LED1</text>
<text x="309.5" y="53.2">LED15</text>
<text x="312.6" y="49.7">OE#</text>
<text x="321.2" y="51.5">22</text>
<text x="77.1" y="56.8">19</text>
<text x="83.6" y="54.6">+3.3V</text>
<text x="83.6" y="58.2">GP10-MOSI</text>
<text x="116.1" y="54.6">GP24</text>
<text x="117.2" y="58.2">GND</text>
<text x="127" y="56.8">20</text>
<text x="290.6" y="55">8</text>
<text x="290.6" y="58.5">9</text>
<text x="294.1" y="56.8">LED2</text>
<text x="309.5" y="56.8">LED14</text>
<text x="321.2" y="58.5">20</text>
<text x="321.2" y="55">21</text>
<text x="77.1" y="60.3">21</text>
<text x="77.1" y="63.8">23</text>
<text x="83.6" y="61.7">GP09-MISO</text>
<text x="83.6" y="65.2">GP11-SCLK</text>
<text x="108.4" y="65.2">CE0-GP08</text>
<text x="116.1" y="61.7">GP25</text>
<text x="127" y="60.3">22</text>
<text x="127" y="63.8">24</text>
<text x="288.6" y="62.1">10</text>
<text x="288.6" y="65.6">11</text>
<text x="294.1" y="60.3">LED3</text>
<text x="294.1" y="63.8">LED4</text>
<text x="309.5" y="63.8">LED12</text>
<text x="309.5" y="60.3">LED13</text>
<text x="321.2" y="65.6">18</text>
<text x="321.2" y="62.1">19</text>
<text x="77.1" y="67.3">25</text>
<text x="77.1" y="70.9">27</text>
<text x="83.6" y="68.8">GND</text>
<text x="108.4" y="68.8">CE1-GP07</text>
<text x="127" y="67.3">26</text>
<text x="127" y="70.9">28</text>
<text x="288.6" y="69.1">12</text>
<text x="294.1" y="67.3">LED5</text>
<text x="294.1" y="70.9">LED6</text>
<text x="309.5" y="70.9">LED10</text>
<text x="309.5" y="67.3">LED11</text>
<text x="321.2" y="69.1">17</text>
<text x="77.1" y="74.4">29</text>
<text x="77.1" y="77.9">31</text>
<text x="83.6" y="72.3">GP00-SD</text>
<text x="83.6" y="75.8">GP05-GPCLK1</text>
<text x="110.3" y="72.3">SC-GP01</text>
<text x="117.2" y="75.8">GND</text>
<text x="127" y="74.4">30</text>
<text x="127" y="77.9">32</text>
<text x="288.6" y="72.6">13</text>
<text x="294.1" y="74.4">LED7</text>
<text x="311.5" y="77.9">LED8</text>
<text x="311.5" y="74.4">LED9</text>
<text x="321.2" y="76.2">15</text>
<text x="321.2" y="72.6">16</text>
<text x="77.1" y="81.5">33</text>
<text x="83.6" y="79.3">GP06-GPCLK2</text>
<text x="83.6" y="82.9">GP13-PWM1</text>
<text x="116.1" y="79.3">GP12</text>
<text x="117.2" y="82.9">GND</text>
<text x="127" y="81.5">34</text>
<text x="77.1" y="85">35</text>
<text x="77.1" y="88.5">37</text>
<text x="83.6" y="86.4">GP19</text>
<text x="83.6" y="89.9">GP26</text>
<text x="108.3" y="86.4">CTS-GP16</text>
<text x="116.1" y="89.9">GP20</text>
<text x="127" y="85">36</text>
<text x="127" y="88.5">38</text>
<text x="77.1" y="92">39</text>
<text x="83.6" y="93.5">GND</text>
<text x="116.1" y="93.5">GP21</text>
<text x="127" y="92">40</text>
<text x="230.8" y="118.5">1</text>
<text x="362.8" y="118.5">1</text>
<text x="367.9" y="119.9">IN</text>
<text x="380.2" y="119.9">OUT</text>
<text x="390.2" y="118.5">3</text>
<text x="40.3" y="120.3">1</text>
<text x="56.4" y="120.3">2</text>
<text x="96.8" y="125.6">1</text>
<text x="112.9" y="125.6">2</text>
<text x="230.8" y="122">2</text>
<text x="96.8" y="150.2">1</text>
<text x="112.9" y="150.2">2</text>
<text x="361" y="155.5">1</text>
<text x="388.4" y="155.5">3</text>
<text x="366.2" y="157">VIN</text>
<text x="376.3" y="157">VOUT</text>
<text x="377.2" y="183.8">4</text>
<text x="381.7" y="185.2">4</text>
<text x="61.3" y="190.8">1</text>
<text x="99" y="190.8">10</text>
<text x="377.2" y="190.8">2</text>
<text x="377.2" y="187.3">3</text>
<text x="381.7" y="188.7">3</text>
<text x="61.3" y="194.3">2</text>
<text x="64.8" y="192.6">ADDR</text>
<text x="64.8" y="196.1">ALERT/RDY</text>
<text x="90.7" y="196.1">SDA</text>
<text x="91.3" y="192.6">SCL</text>
<text x="99" y="194.3">9</text>
<text x="377.2" y="194.3">1</text>
<text x="381.7" y="195.8">1</text>
<text x="381.7" y="192.2">2</text>
<text x="61.3" y="201.4">4</text>
<text x="64.8" y="203.2">AIN0</text>
<text x="89.6" y="203.2">AIN3</text>
<text x="99" y="201.4">7</text>
<text x="61.3" y="204.9">5</text>
<text x="64.8" y="206.7">AIN1</text>
<text x="89.6" y="206.7">AIN2</text>
<text x="99" y="204.9">6</text>
<text x="283.7" y="217.3">7</text>
<text x="288.2" y="218.7">VIN</text>
<text x="283.7" y="224.3">6</text>
<text x="288.2" y="225.7">GND</text>
<text x="328.1" y="227.9">8</text>
<text x="283.7" y="231.4">4</text>
<text x="288.2" y="232.8">SDA</text>
<text x="313" y="229.3">AUX_CL</text>
<text x="283.7" y="238.4">2</text>
<text x="288.2" y="239.9">SCL</text>
<text x="312.3" y="236.3">AUX_DA</text>
<text x="328.1" y="234.9">9</text>
<text x="283.7" y="245.5">1</text>
<text x="288.2" y="246.9">INT</text>
</g>
<g font-size="3.2">
<text x="250" y="32.1">1</text>
<text x="250" y="35.6">2</text>
<text x="250" y="39.1">3</text>
<text x="250" y="42.7">4</text>
<text x="250" y="46.2">5</text>
<text x="250" y="63.8">1</text>
<text x="250" y="67.3">2</text>
<text x="250" y="70.9">3</text>
<text x="250" y="74.4">4</text>
<text x="250" y="77.9">5</text>
<text x="288.6" y="76.2">14</text>
<text x="294.1" y="77.9">VSS</text>
<text x="77.6" y="118.1">1</text>
<text x="77.6" y="121.7">2</text>
<text x="77.6" y="125.2">3</text>
<text x="77.6" y="128.7">4</text>
<text x="135.8" y="127">1</text>
<text x="135.8" y="130.5">2</text>
<text x="377.1" y="130" transform="rotate(-90 377.1 130)">4</text>
<text x="77.6" y="132.3">5</text>
<text x="77.6" y="135.8">6</text>
<text x="135.8" y="151.7">1</text>
<text x="135.8" y="155.2">2</text>
<text x="378" y="164">GND</text>
<text x="381.3" y="167.5">EP</text>
<text x="388.4" y="162.6">2</text>
<text x="388.4" y="166.1">4</text>
<text x="61.3" y="197.9">3</text>
<text x="64.8" y="199.6">GND</text>
<text x="45.4" y="225.4">1</text>
<text x="105.4" y="225.4">1</text>
<text x="45.4" y="229.6">2</text>
<text x="45.4" y="233.2">3</text>
<text x="105.4" y="229.6">2</text>
<text x="105.4" y="233.2">3</text>
<text x="45.4" y="236.7">4</text>
<text x="105.4" y="236.7">4</text>
<text x="395.1" y="238.1">1</text>
<text x="395.1" y="245.1">3</text>
<text x="395.1" y="241.6">2</text>
</g>
<g font-size="3.2" fill="#f00">
<text x="312.7" y="32.1">VDD</text>
<text x="321.2" y="30.3">28</text>
<text x="99" y="197.9">8</text>
<text x="90.4" y="199.6">VDD</text>
</g>
</svg>
